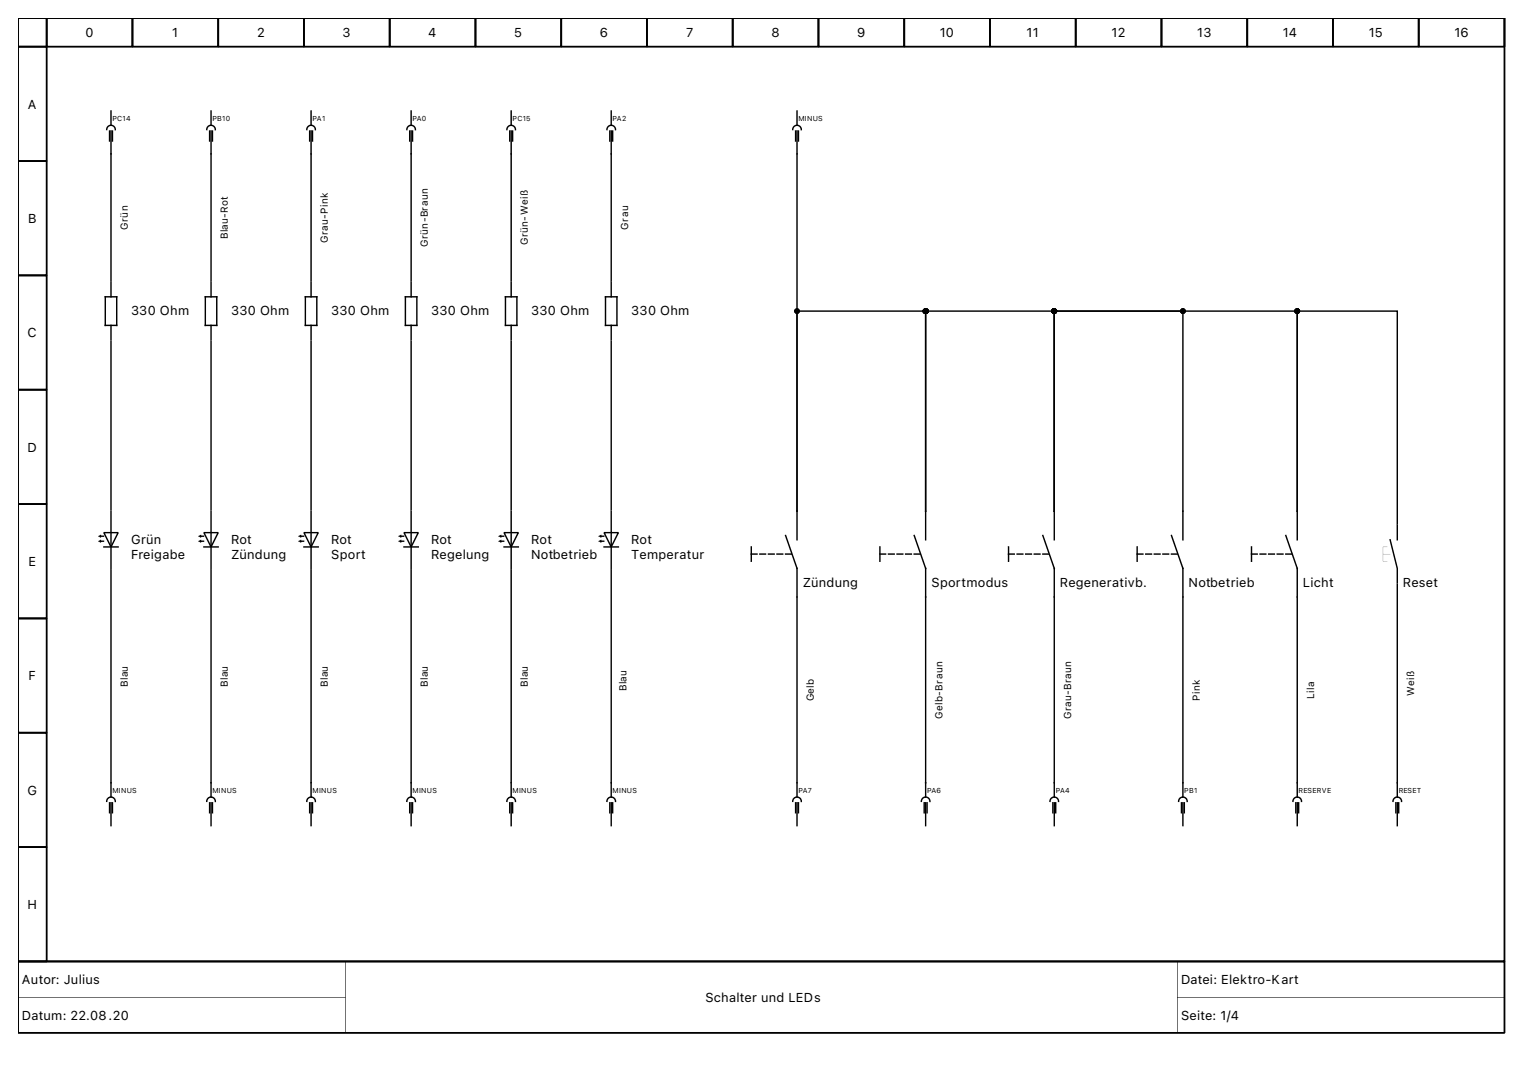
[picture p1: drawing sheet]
<svg xmlns="http://www.w3.org/2000/svg" width="297mm" height="210mm" viewBox="0 0 297 210" stroke-linecap="round" stroke-linejoin="round" font-family="sans-serif">
<g fill="#000">
<path d="M269.5 108h1.5zM269.6 106.6h.8h-.8v2.8h.8h-.9z"/>
<path d="M3.5 3.5h289.9v183.9l-.2 .2h-289.7zM3.5 3.5h.2v183.9h-.2v-.2h289.7v.2h-.1v-183.9h.1v.2h-289.7z"/>
<path d="M3.5 3.5h5.8v5.6l-.2 .2h-5.6zM3.5 3.5h.2v5.6h-.2v-.2h5.6v.2h-.2v-5.6h.2v.2h-5.6z"/>
<path d="M3.5 8.9h5.6l.2 .2v22.3l-.2 .2h-5.6v-.2zM3.5 9.1h.2v22.3h-.2v-.2h5.6v.2h-.2v-22.3h.2v.2h-5.6z"/>
<path d="M8.9 3.5h17.1v5.6l-.2 .2h-16.7l-.2-.2zM9.1 3.5h.2v5.6h-.2v-.2h16.7v.2h-.2v-5.6h.2v.2h-16.7z"/>
<path d="M25.6 3.5h17.1v5.6l-.2 .2h-16.7l-.2-.2zM25.8 3.5h.2v5.6h-.2v-.2h16.7v.2h-.1v-5.6h.1v.2h-16.7z"/>
<path d="M42.4 3.5h17v5.6l-.2 .2h-16.7l-.1-.2zM42.5 3.5h.2v5.6h-.2v-.2h16.7v.2h-.1v-5.6h.1v.2h-16.7z"/>
<path d="M59.1 3.5h17v5.6l-.1 .2h-16.8l-.1-.2zM59.2 3.5h.2v5.6h-.2v-.2h16.8v.2h-.2v-5.6h.2v.2h-16.8z"/>
<path d="M75.8 3.5h17v5.6l-.1 .2h-16.7l-.2-.2zM76 3.5h.1v5.6h-.1v-.2h16.7v.2h-.2v-5.6h.2v.2h-16.7z"/>
<path d="M92.5 3.5h17.1v5.6l-.2 .2h-16.7l-.2-.2zM92.7 3.5h.1v5.6h-.1v-.2h16.7v.2h-.2v-5.6h.2v.2h-16.7z"/>
<path d="M109.2 3.5h17.1v5.6l-.2 .2h-16.7l-.2-.2zM109.4 3.5h.2v5.6h-.2v-.2h16.7v.2h-.2v-5.6h.2v.2h-16.7z"/>
<path d="M125.9 3.5h17.1v5.6l-.2 .2h-16.7l-.2-.2zM126.1 3.5h.2v5.6h-.2v-.2h16.7v.2h-.2v-5.6h.2v.2h-16.7z"/>
<path d="M142.6 3.5h17.1v5.6l-.2 .2h-16.7l-.2-.2zM142.8 3.5h.2v5.6h-.2v-.2h16.7v.2h-.2v-5.6h.2v.2h-16.7z"/>
<path d="M159.3 3.5h17.1v5.6l-.2 .2h-16.7l-.2-.2zM159.5 3.5h.2v5.6h-.2v-.2h16.7v.2h-.1v-5.6h.1v.2h-16.7z"/>
<path d="M176.1 3.5h17v5.6l-.1 .2h-16.8l-.1-.2zM176.2 3.5h.2v5.6h-.2v-.2h16.8v.2h-.2v-5.6h.2v.2h-16.8z"/>
<path d="M192.8 3.5h17v5.6l-.1 .2h-16.7l-.2-.2zM193 3.5h.1v5.6h-.1v-.2h16.7v.2h-.2v-5.6h.2v.2h-16.7z"/>
<path d="M209.5 3.5h17.1v5.6l-.2 .2h-16.7l-.2-.2zM209.7 3.5h.1v5.6h-.1v-.2h16.7v.2h-.2v-5.6h.2v.2h-16.7z"/>
<path d="M226.2 3.5h17.1v5.6l-.2 .2h-16.7l-.2-.2zM226.4 3.5h.2v5.6h-.2v-.2h16.7v.2h-.2v-5.6h.2v.2h-16.7z"/>
<path d="M242.9 3.5h17.1v5.6l-.2 .2h-16.7l-.2-.2zM243.1 3.5h.2v5.6h-.2v-.2h16.7v.2h-.2v-5.6h.2v.2h-16.7z"/>
<path d="M259.6 3.5h17.1v5.6l-.2 .2h-16.7l-.2-.2zM259.8 3.5h.2v5.6h-.2v-.2h16.7v.2h-.2v-5.6h.2v.2h-16.7z"/>
<path d="M276.3 3.5h17.1v5.6l-.2 .2h-16.7l-.2-.2zM276.5 3.5h.2v5.6h-.2v-.2h16.7v.2h-.1v-5.6h.1v.2h-16.7z"/>
<path d="M3.5 31.2h5.6l.2 .2v22.3l-.2 .1h-5.6v-.1zM3.5 31.4h.2v22.3h-.2v-.2h5.6v.2h-.2v-22.3h.2v.2h-5.6z"/>
<path d="M3.5 53.5h5.6l.2 .2v22.3l-.2 .1h-5.6v-.1zM3.5 53.7h.2v22.3h-.2v-.2h5.6v.2h-.2v-22.3h.2v.1h-5.6z"/>
<path d="M3.5 75.8h5.6l.2 .2v22.2l-.2 .2h-5.6v-.2zM3.5 76h.2v22.2h-.2v-.1h5.6v.1h-.2v-22.2h.2v.1h-5.6z"/>
<path d="M3.5 98.1h5.6l.2 .1v22.3l-.2 .2h-5.6v-.2zM3.5 98.2h.2v22.3h-.2v-.2h5.6v.2h-.2v-22.3h.2v.2h-5.6z"/>
<path d="M19.1 104.5l.6-.3v.6zM19.1 104.5l.6 .3v-.6z"/>
<path d="M19.1 105.5l.6-.3v.6zM19.1 105.5l.6 .3v-.6z"/>
<path d="M38.6 104.5l.6-.3v.6zM38.6 104.5l.6 .3v-.6z"/>
<path d="M38.6 105.5l.6-.3v.6zM38.6 105.5l.6 .3v-.6z"/>
<path d="M58.1 104.5l.6-.3v.6zM58.1 104.5l.6 .3v-.6z"/>
<path d="M58.1 105.5l.6-.3v.6zM58.1 105.5l.6 .3v-.6z"/>
<path d="M77.6 104.5l.6-.3v.6zM77.6 104.5l.6 .3v-.6z"/>
<path d="M77.6 105.5l.6-.3v.6zM77.6 105.5l.6 .3v-.6z"/>
<path d="M97.1 104.5l.6-.3v.6zM97.1 104.5l.6 .3v-.6z"/>
<path d="M97.1 105.5l.6-.3v.6zM97.1 105.5l.6 .3v-.6z"/>
<path d="M116.6 104.5l.6-.3v.6zM116.6 104.5l.6 .3v-.6z"/>
<path d="M116.6 105.5l.6-.3v.6zM116.6 105.5l.6 .3v-.6z"/>
<path d="M3.5 120.3h5.6l.2 .2v22.3l-.2 .2h-5.6v-.2zM3.5 120.5h.2v22.3h-.2v-.2h5.6v.2h-.2v-22.3h.2v.2h-5.6z"/>
<path d="M3.5 142.6h5.6l.2 .2v22.3l-.2 .2h-5.6v-.2zM3.5 142.8h.2v22.3h-.2v-.2h5.6v.2h-.2v-22.3h.2v.2h-5.6z"/>
<path d="M3.5 164.9h5.6l.2 .2v22.3l-.2 .2h-5.6v-.2zM3.5 165.1h.2v22.3h-.2v-.2h5.6v.2h-.2v-22.3h.2v.2h-5.6z"/>
<path d="M3.5 187.2h289.7l.2 .2v13.9l-.2 .2h-289.7zM3.5 187.4h.2v13.9h-.2v-.2h289.7v.2h-.1v-13.9h.1v.2h-289.7z"/>
<path d="M3.5 187.4h63.8v7h-63.8zM3.5 187.4v6.9h63.8v-6.9z"/>
<path d="M3.5 187.4h63.8v7h-63.8zM3.5 187.4v6.9h63.8v-6.9z"/>
<path d="M3.5 194.3h63.8v7h-63.8zM3.5 194.3v7h63.8v-7z"/>
<path d="M3.5 194.3h63.8v7h-63.8zM3.5 194.3v7h63.8v-7z"/>
<path d="M67.3 187.4h162.2v13.9h-162.2zM67.3 187.4v13.9h162.1v-13.9z"/>
<path d="M67.3 187.4h162.2v13.9h-162.2zM67.3 187.4v13.9h162.1v-13.9z"/>
<path d="M229.4 187.4h63.9v7h-63.9zM229.4 187.4v6.9h63.8v-6.9z"/>
<path d="M229.4 187.4h63.9v7h-63.9zM229.4 187.4v6.9h63.8v-6.9z"/>
<path d="M229.4 194.3h63.9v7h-63.9zM229.4 194.3v7h63.8v-7z"/>
<path d="M229.4 194.3h63.9v7h-63.9zM229.4 194.3v7h63.8v-7z"/>
</g>
<g fill="none" stroke="#000" stroke-width=".28">
<path d="M21.4 25.5v2M21.5 24.4a.84 .84 0 0 0-.7 .9M21.6 25.5v29.3M21.6 21.6v2.8M21.7 24.4a.83 .83 0 0 1 .8 .9M21.9 25.5v2M40.9 25.5v2M41 24.4a.84 .84 0 0 0-.7 .9M41.1 25.5v29.3M41.1 21.6v2.8M41.2 24.4a.83 .83 0 0 1 .8 .9M41.4 25.5v2"/>
<path d="M60.4 25.5v2M60.5 24.4a.84 .84 0 0 0-.7 .9M60.6 25.5v29.3M60.6 21.6v2.8M60.7 24.4a.83 .83 0 0 1 .8 .9M60.9 25.5v2M79.9 25.5v2M80 24.4a.84 .84 0 0 0-.7 .9M80.1 25.5v29.3M80.1 21.6v2.8M80.2 24.4a.83 .83 0 0 1 .8 .9M80.4 25.5v2"/>
<path d="M99.4 25.5v2M99.5 24.4a.84 .84 0 0 0-.7 .9M99.6 25.5v29.3M99.6 21.6v2.8M99.7 24.4a.83 .83 0 0 1 .8 .9M99.9 25.5v2M118.9 25.5v2M119 24.4a.84 .84 0 0 0-.7 .9M119.1 25.5v29.3M119.1 21.6v2.8M119.2 24.4a.83 .83 0 0 1 .8 .9M119.4 25.5v2"/>
<path d="M155.1 25.5v2M155.3 24.4a.84 .84 0 0 0-.8 .9M155.3 25.5v74.1M155.3 21.6v2.8M155.4 24.4a.83 .83 0 0 1 .8 .9M155.6 25.5v2M20.5 57.8h2.2v5.6h-2.2zM21.6 55.1v2.7M40 57.8h2.2v5.6h-2.2zM41.1 55.1v2.7M59.5 57.8h2.2v5.6h-2.2zM60.6 55.1v2.7"/>
<path d="M79 57.8h2.2v5.6h-2.2zM80.1 55.1v2.7M98.5 57.8h2.2v5.6h-2.2zM99.6 55.1v2.7M118 57.8h2.2v5.6h-2.2zM119.1 55.1v2.7M21.6 66.5v32.9M21.6 63.4v2.8M41.1 66.5v32.9M41.1 63.4v2.8M60.6 66.5v32.9M60.6 63.4v2.8"/>
<path d="M80.1 66.5v32.9M80.1 63.4v2.8M99.6 63.4v2.8M99.6 66.5v32.9M119.1 63.4v2.8M119.1 66.5v32.9M21.6 99.6v11.2M41.1 99.6v11.2M60.6 99.6v11.2M80.1 99.6v11.2M99.6 99.6v11.2M119.1 99.6v11.2"/>
<path d="M155.3 99.6v-39h25.1v39M155.3 99.6v5.6M180.4 99.6v-39h25.1v39M180.4 99.6v5.6M205.5 99.6v-39h25.1v44.6M205.5 99.6v-39h47.3v39M205.5 99.6v5.6M252.8 99.6v-39h19.5v41.5M252.8 99.6v5.6M19.7 105.5h.5M19.7 104.5h.5M20.2 103.8h2.8l-1.4 2.8z"/>
<path d="M20.2 106.6h2.8M21.6 111.1v44.2M39.2 105.5h.5M39.2 104.5h.5M39.7 103.8h2.8l-1.4 2.8zM39.7 106.6h2.8M41.1 111.1v44.2M58.7 105.5h.5M58.7 104.5h.5M59.2 103.8h2.8l-1.4 2.8zM59.2 106.6h2.8M60.6 111.1v44.2"/>
<path d="M78.2 105.5h.5M78.2 104.5h.5M78.7 103.8h2.8l-1.4 2.8zM78.7 106.6h2.8M80.1 111.1v44.2M97.7 105.5h.5M97.7 104.5h.5M98.2 103.8h2.8l-1.4 2.8zM98.2 106.6h2.8M99.6 111.1v44.2M117.2 105.5h.5M117.2 104.5h.5"/>
<path d="M117.7 103.8h2.8l-1.4 2.8zM117.7 106.6h2.8M119.1 111.1v44.2M146.4 106.6v2.8M153.1 104.4l2.2 6.4v44.5M171.5 106.6v2.8M178.2 104.4l2.2 6.4v44.5M196.6 106.6v2.8M203.3 104.4l2.2 6.4v44.5M221.6 106.6v2.8M228.3 104.4l2.3 6.4v44.5M243.9 106.6v2.8"/>
<path d="M250.6 104.4l2.2 6.4v44.5M270.9 105.2l1.4 5.6v2.8M272.3 113.8v41.5M272.3 102.4v2.8M21.4 156.5v1.9M21.5 155.3a.84 .84 0 0 0-.7 .9M21.6 156.5v4.4M21.7 155.4a.83 .83 0 0 1 .8 .8M21.9 156.5v1.9M40.9 156.5v1.9M41 155.3a.84 .84 0 0 0-.7 .9M41.1 156.5v4.4"/>
<path d="M41.2 155.4a.83 .83 0 0 1 .8 .8M41.4 156.5v1.9M60.4 156.5v1.9M60.5 155.3a.84 .84 0 0 0-.7 .9M60.6 156.5v4.4M60.7 155.4a.83 .83 0 0 1 .8 .8M60.9 156.5v1.9M79.9 156.5v1.9M80 155.3a.84 .84 0 0 0-.7 .9M80.1 156.5v4.4M80.2 155.4a.83 .83 0 0 1 .8 .8M80.4 156.5v1.9"/>
<path d="M99.4 156.5v1.9M99.5 155.3a.84 .84 0 0 0-.7 .9M99.6 156.5v4.4M99.7 155.4a.83 .83 0 0 1 .8 .8M99.9 156.5v1.9M118.9 156.5v1.9M119 155.3a.84 .84 0 0 0-.7 .9M119.1 156.5v4.4M119.2 155.4a.83 .83 0 0 1 .8 .8M119.4 156.5v1.9M155.1 156.5v1.9M155.3 155.3a.84 .84 0 0 0-.8 .9"/>
<path d="M155.3 156.5v4.4M155.4 155.4a.83 .83 0 0 1 .8 .8M155.6 156.5v1.9M180.1 156.5v1.9M180.3 155.3a.84 .84 0 0 0-.7 .9M180.4 156.5v4.4M180.5 155.4a.83 .83 0 0 1 .8 .8M180.7 156.5v1.9M205.2 156.5v1.9M205.4 155.3a.84 .84 0 0 0-.8 .9M205.5 156.5v4.4M205.6 155.4a.83 .83 0 0 1 .7 .8"/>
<path d="M205.8 156.5v1.9M230.3 156.5v1.9M230.5 155.3a.84 .84 0 0 0-.8 .9M230.6 156.5v4.4M230.7 155.4a.83 .83 0 0 1 .7 .8M230.8 156.5v1.9M252.6 156.5v1.9M252.8 155.3a.84 .84 0 0 0-.8 .9M252.8 156.5v4.4M252.9 155.4a.83 .83 0 0 1 .8 .8M253.1 156.5v1.9M272.1 156.5v1.9"/>
<path d="M272.3 155.3a.84 .84 0 0 0-.8 .9M272.3 156.5v4.4M272.4 155.4a.83 .83 0 0 1 .8 .8M272.6 156.5v1.9"/>
</g>
<path d="M146.4 108h8.4M171.5 108h8.4M196.6 108h8.3M221.6 108h8.4M243.9 108h8.4" fill="none" stroke="#000" stroke-width=".28" stroke-dasharray="1.1 .6"/>
<path d="M19.1 104.5l.6-.3v.6zM19.1 105.5l.6-.3v.6zM38.6 104.5l.6-.3v.6zM38.6 105.5l.6-.3v.6zM58.1 104.5l.6-.3v.6zM58.1 105.5l.6-.3v.6zM77.6 104.5l.6-.3v.6zM77.6 105.5l.6-.3v.6zM97.1 104.5l.6-.3v.6zM97.1 105.5l.6-.3v.6zM116.6 104.5l.6-.3v.6zM116.6 105.5l.6-.3v.6z" fill="#000"/>
<g fill="#000" stroke="#000" stroke-width=".28">
<circle cx="155.3" cy="60.6" r=".42"/>
<circle cx="180.4" cy="60.6" r=".42"/>
<circle cx="205.5" cy="60.6" r=".42"/>
<circle cx="230.6" cy="60.6" r=".42"/>
<circle cx="252.8" cy="60.6" r=".42"/>
</g>
<g font-size="2.5">
<text x="16.6" y="7.3">0</text>
<text x="33.6" y="7.3">1</text>
<text x="50.1" y="7.3">2</text>
<text x="66.8" y="7.3">3</text>
<text x="83.5" y="7.3">4</text>
<text x="100.2" y="7.3">5</text>
<text x="116.9" y="7.3">6</text>
<text x="133.7" y="7.3">7</text>
<text x="150.3" y="7.3">8</text>
<text x="167.1" y="7.3">9</text>
<text x="183.2" y="7.3">10</text>
<text x="200.1" y="7.3">11</text>
<text x="216.6" y="7.3">12</text>
<text x="233.3" y="7.3">13</text>
<text x="250" y="7.3">14</text>
<text x="266.8" y="7.3">15</text>
<text x="283.5" y="7.3">16</text>
<text x="5.4" y="21.2">A</text>
<text x="5.5" y="43.5">B</text>
<text x="5.4" y="65.8">C</text>
<text x="25.5" y="61.4">330 Ohm</text>
<text x="45" y="61.4">330 Ohm</text>
<text x="64.5" y="61.4">330 Ohm</text>
<text x="84" y="61.4">330 Ohm</text>
<text x="103.5" y="61.4">330 Ohm</text>
<text x="123" y="61.4">330 Ohm</text>
<text x="5.4" y="88">D</text>
<text x="25.5" y="106">Grün</text>
<text x="45" y="106">Rot</text>
<text x="64.5" y="106">Rot</text>
<text x="84" y="106">Rot</text>
<text x="103.5" y="106">Rot</text>
<text x="123" y="106">Rot</text>
<text x="5.5" y="110.3">E</text>
<text x="25.5" y="109">Freigabe</text>
<text x="45" y="109">Zündung</text>
<text x="64.5" y="109">Sport</text>
<text x="84" y="109">Regelung</text>
<text x="103.5" y="109">Notbetrieb</text>
<text x="123" y="109">Temperatur</text>
<text x="156.5" y="114.3">Zündung</text>
<text x="181.5" y="114.3">Sportmodus</text>
<text x="206.6" y="114.3">Regenerativb.</text>
<text x="231.7" y="114.3">Notbetrieb</text>
<text x="254" y="114.3">Licht</text>
<text x="273.5" y="114.3">Reset</text>
<text x="5.6" y="132.6">F</text>
<text x="5.4" y="154.9">G</text>
<text x="5.4" y="177.2">H</text>
<text x="4.3" y="191.8">Autor: Julius</text>
<text x="230.2" y="191.8">Datei: Elektro-Kart</text>
<text x="137.5" y="195.3">Schalter und LEDs</text>
<text x="4.3" y="198.8">Datum: 22.08.20</text>
<text x="230.2" y="198.8">Seite: 1/4</text>
</g>
<g font-size="1.9">
<text x="24.9" y="44.8" transform="rotate(-90 24.9 44.8)">Grün</text>
<text x="44.4" y="46.6" transform="rotate(-90 44.4 46.6)">Blau-Rot</text>
<text x="63.9" y="47.4" transform="rotate(-90 63.9 47.4)">Grau-Pink</text>
<text x="102.9" y="47.8" transform="rotate(-90 102.9 47.8)">Grün-Weiß</text>
<text x="122.4" y="44.8" transform="rotate(-90 122.4 44.8)">Grau</text>
<text x="83.4" y="48.1" transform="rotate(-90 83.4 48.1)">Grün-Braun</text>
<text x="24.9" y="133.9" transform="rotate(-90 24.9 133.9)">Blau</text>
<text x="44.4" y="133.9" transform="rotate(-90 44.4 133.9)">Blau</text>
<text x="63.9" y="133.9" transform="rotate(-90 63.9 133.9)">Blau</text>
<text x="83.4" y="133.9" transform="rotate(-90 83.4 133.9)">Blau</text>
<text x="102.9" y="133.9" transform="rotate(-90 102.9 133.9)">Blau</text>
<text x="122.1" y="134.7" transform="rotate(-90 122.1 134.7)">Blau</text>
<text x="158.6" y="136.7" transform="rotate(-90 158.6 136.7)">Gelb</text>
<text x="233.8" y="136.6" transform="rotate(-90 233.8 136.6)">Pink</text>
<text x="256.1" y="136.2" transform="rotate(-90 256.1 136.2)">Lila</text>
<text x="275.6" y="135.7" transform="rotate(-90 275.6 135.7)">Weiß</text>
<text x="183.7" y="140.1" transform="rotate(-90 183.7 140.1)">Gelb-Braun</text>
<text x="208.8" y="140.2" transform="rotate(-90 208.8 140.2)">Grau-Braun</text>
</g>
<g font-size="1.4">
<text x="21.9" y="23.5">PC14</text>
<text x="41.4" y="23.5">PB10</text>
<text x="60.9" y="23.5">PA1</text>
<text x="80.4" y="23.5">PA0</text>
<text x="99.9" y="23.5">PC15</text>
<text x="119.4" y="23.5">PA2</text>
<text x="155.6" y="23.5">MINUS</text>
<text x="21.9" y="154.5">MINUS</text>
<text x="41.4" y="154.5">MINUS</text>
<text x="60.9" y="154.5">MINUS</text>
<text x="80.4" y="154.5">MINUS</text>
<text x="99.9" y="154.5">MINUS</text>
<text x="119.4" y="154.5">MINUS</text>
<text x="155.6" y="154.5">PA7</text>
<text x="180.7" y="154.5">PA6</text>
<text x="205.8" y="154.5">PA4</text>
<text x="230.8" y="154.5">PB1</text>
<text x="253.1" y="154.5">RESERVE</text>
<text x="272.6" y="154.5">RESET</text>
</g>
</svg>
